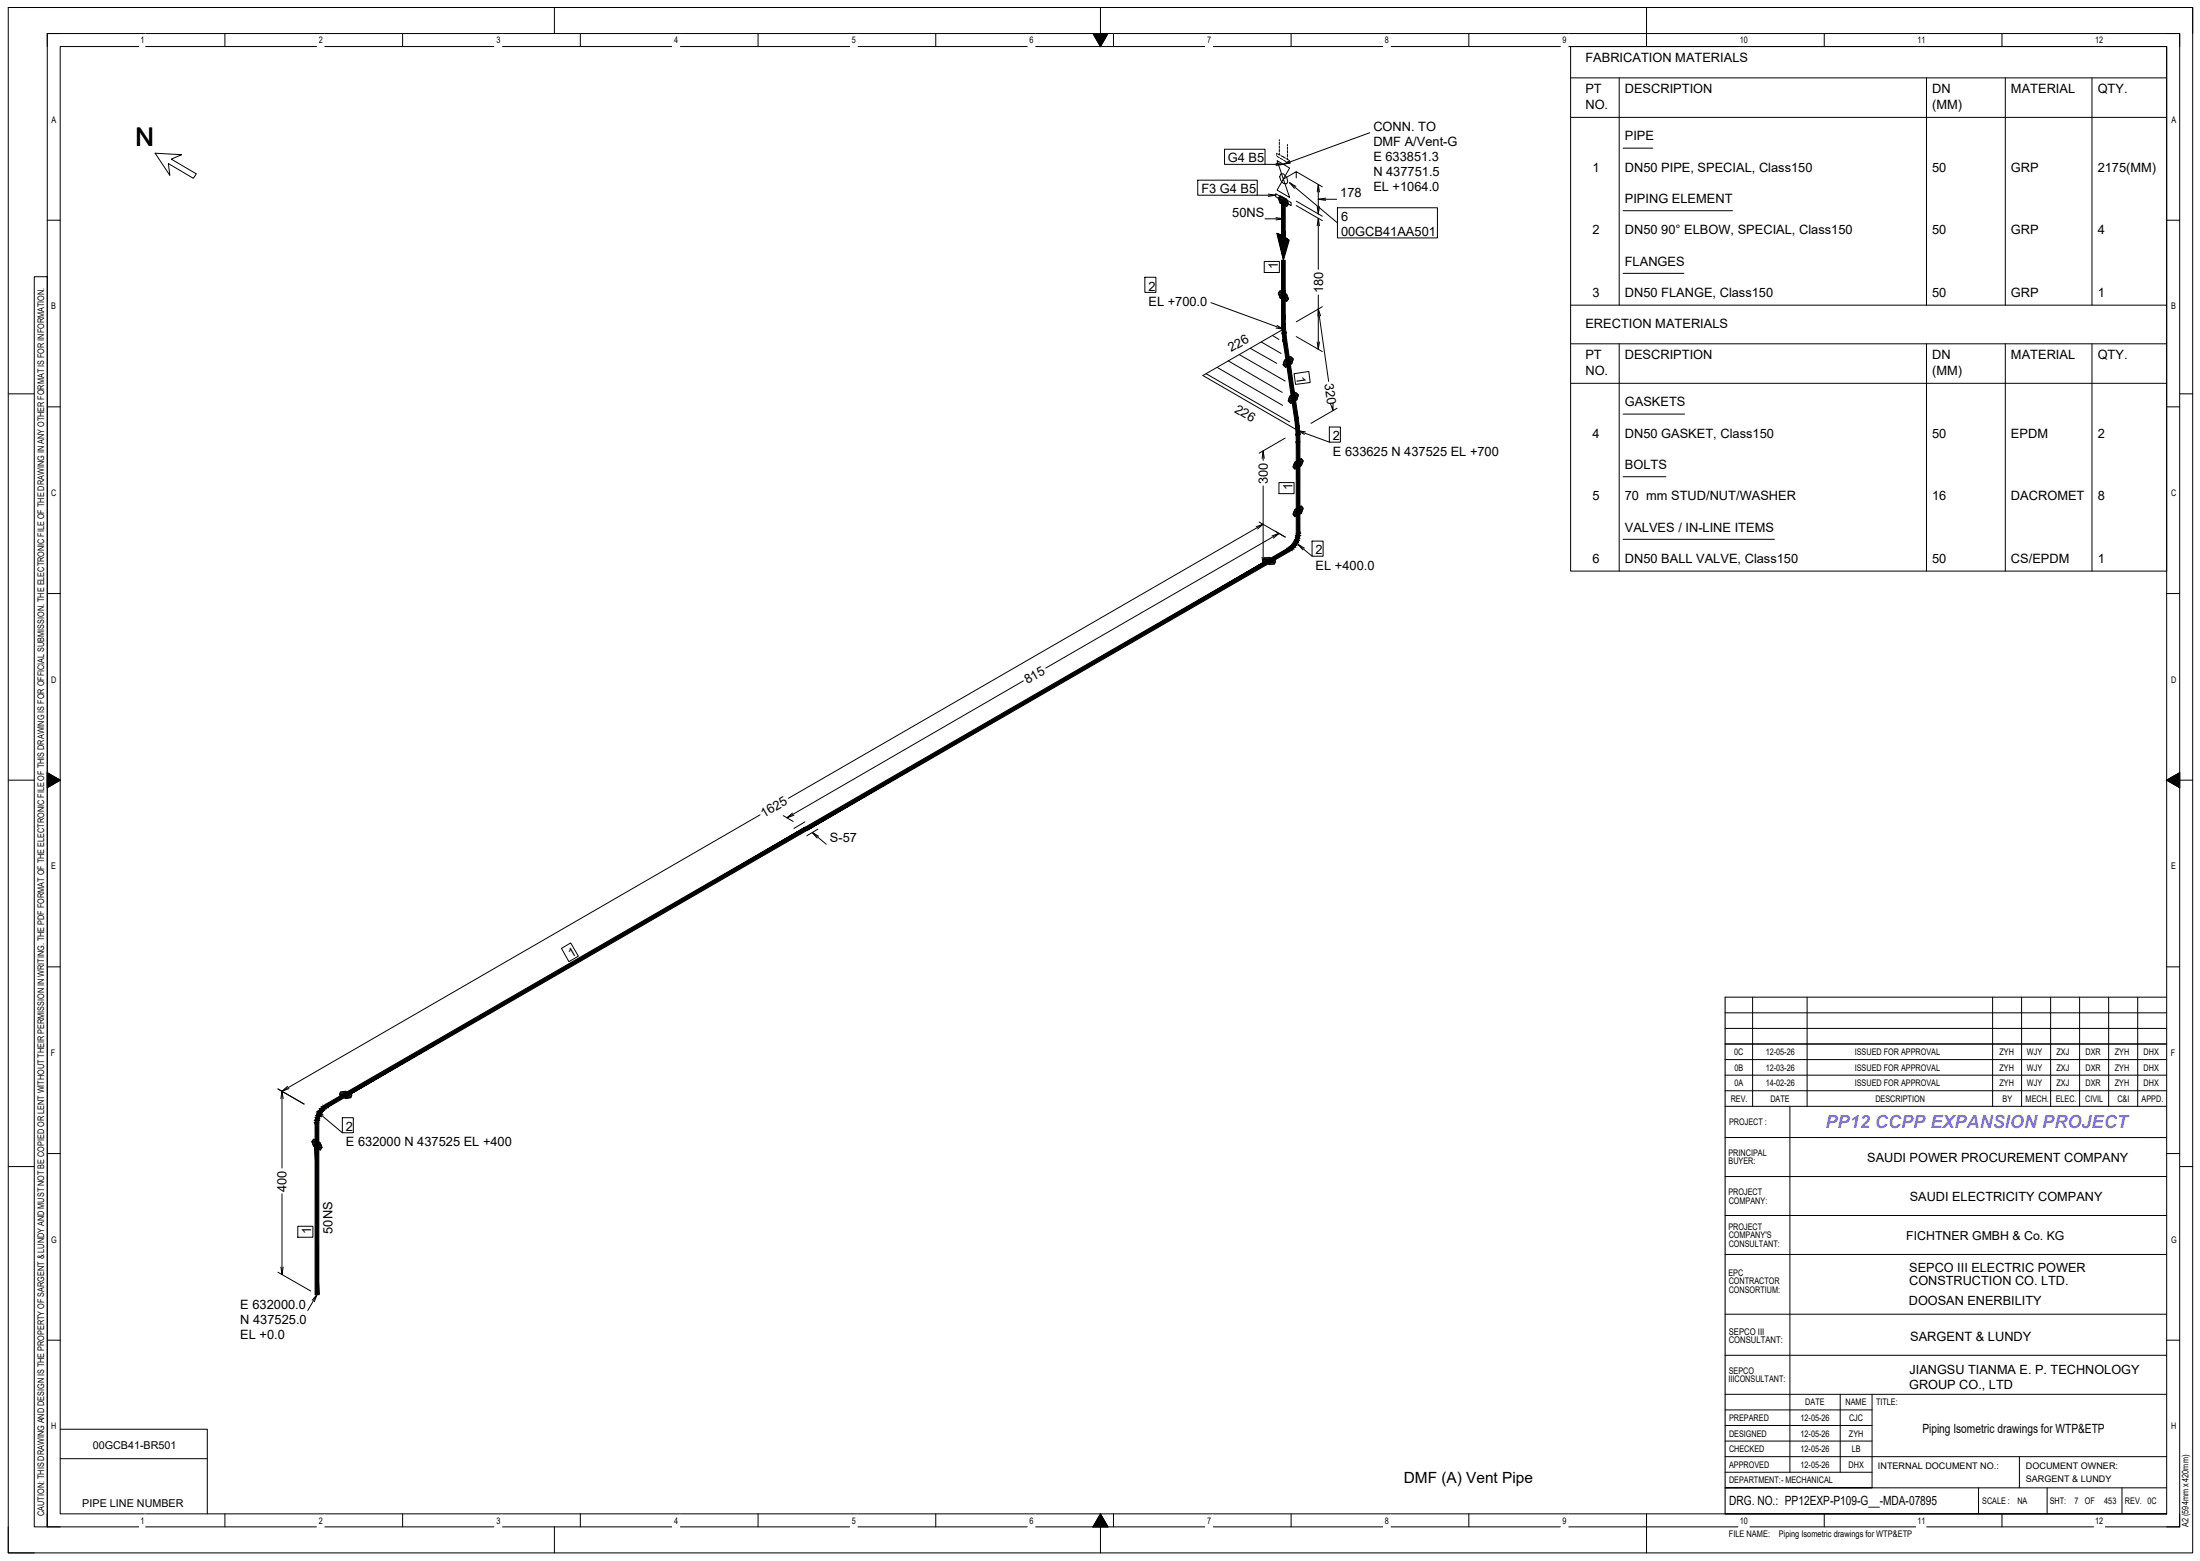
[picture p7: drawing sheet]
<svg xmlns="http://www.w3.org/2000/svg" width="598mm" height="424mm" viewBox="0 0 598 424" stroke-linecap="round" stroke-linejoin="round" font-family="sans-serif">
<!-- layer: G-ANNO-TTLB -->
<g fill="none" stroke="#000" stroke-width=".27">
<path d="M12.8 9.1h579.6v405.7h-579.6zM12.8 9.1v3.5M12.8 9.1h3.6M16.4 12.6h572.5v398.6h-572.5zM61.1 9.1v3.5M109.4 9.1v3.5M150.7 2v7.1M157.7 9.1v3.5M206 9.1v3.5M254.3 9.1v3.5M297.1 9.1h4l-2 3.5zM299.1 2v10.6"/>
<path d="M302.6 9.1v3.5M350.9 9.1v3.5M399.2 9.1v3.5M447.5 2v10.6M495.8 9.1v3.5M544.1 9.1v3.5M588.9 2h7.1v7.1M588.9 9.1h3.5v3.5M12.8 59.8h3.6M588.9 59.8h3.5M9.3 75.2h3.5v339.6h-3.5zM2.2 107h7.1"/>
<path d="M12.8 110.5h3.6M588.9 110.5h3.5M592.4 107h3.6M12.8 161.2h3.6M588.9 161.2h3.5M2.2 211.9h7.1M12.8 209.9l3.6 2-3.6 2.1zM12.8 211.9h3.6M588.9 211.9l3.5-2v4.1zM588.9 211.9h7.1M12.8 262.6h3.6M468.9 279.4h120"/>
<path d="M468.9 275.1h120M468.9 270.9h120M476.4 270.9v29.6M491.2 270.9v29.6M541.6 270.9v29.6M549.5 270.9v29.6M557.4 270.9v29.6M565.2 270.9v29.6M573.1 270.9v29.6M581 270.9v29.6M588.9 262.6h3.5M468.9 292.1h120"/>
<path d="M468.9 296.3h120M468.9 287.8h120M468.9 283.6h120M2.2 316.9h7.1M12.8 313.4h3.6M468.9 300.5h120M468.9 309h120M468.9 319.6h120M486.5 300.5v99.4M588.9 313.4h3.5M592.4 316.9h3.6M468.9 330.2h120"/>
<path d="M468.9 340.8h120M468.9 357h120M12.8 364.1h3.6M468.9 378.8h120M468.9 368.2h120M500.2 378.8v21.1M508.8 378.8v25.4h-39.9h120M588.9 364.1h3.5M468.9 395.7h120M468.9 387.2h39.9M468.9 391.5h39.9M468.9 383h39.9"/>
<path d="M468.9 399.9h39.9M548.9 395.7v8.5M2.2 414.8v7h7.1M12.8 411.2v3.6h3.6M61.1 411.2v3.6M109.4 411.2v3.6M150.7 414.8v7M157.7 411.2v3.6M206 411.2v3.6M254.3 411.2v3.6M299.1 411.2l2 3.6h-4zM299.1 411.2v10.6"/>
<path d="M302.6 411.2v3.6M350.9 411.2v3.6M399.2 411.2v3.6M447.5 411.2v10.6M468.9 411.2h120M495.8 411.2v3.6M537.8 404.2v7M544.1 411.2v3.6M556.4 404.2v7M576.7 404.2v7M592.4 411.2v3.6h-3.5"/>
</g>
<!-- layer: G-ANNO-BRDR -->
<path d="M2.2 2h593.8v419.8h-593.8z" fill="none" stroke="#000" stroke-width=".27"/>
<!-- layer: G-ANNO-TTLB -->
<path d="M468.9 270.9v140.3" fill="none" stroke="#000" stroke-width=".3"/>
<path d="M297.1 9.1h4l-2 3.5zM12.8 209.9l3.6 2-3.6 2.1zM588.9 211.9l3.5-2v4.1zM299.1 411.2l2 3.6h-4z" fill="#000" stroke="#000" stroke-width=".27"/>
<g fill="#fff" stroke="#fff" stroke-width=".27">
<path d="M38 411.7v3.2l1.4-3.2zM39.4 411.7v3.2h-1.4z"/>
<path d="M86.3 411.7v3.2l1.8-3.2zM88.1 411.7v3.2h-1.8z"/>
<path d="M134.6 411.7v3.2l1.8-3.2zM136.4 411.7v3.2h-1.8z"/>
<path d="M182.9 411.7v3.2l1.8-3.2zM184.7 411.7v3.2h-1.8z"/>
<path d="M231.2 411.7v3.2l1.8-3.2zM233 411.7v3.2h-1.8z"/>
<path d="M279.5 411.7v3.2l1.8-3.2zM281.3 411.7v3.2h-1.8z"/>
<path d="M327.8 411.7v3.2l1.8-3.2zM329.6 411.7v3.2h-1.8z"/>
<path d="M376.1 411.7v3.2l1.8-3.2zM377.9 411.7v3.2h-1.8z"/>
<path d="M424.3 411.7v3.2l1.9-3.2zM426.2 411.7v3.2h-1.9z"/>
<path d="M472.7 411.7v3.2l2.7-3.2zM475.4 411.7v3.2h-2.7z"/>
<path d="M521 411.7v3.2l2.5-3.2zM523.5 411.7v3.2h-2.5z"/>
<path d="M569.3 411.7v3.2l2.7-3.2zM572 411.7v3.2h-2.7z"/>
<path d="M589.8 386v3.3l2-3.3zM591.8 386v3.3h-2z"/>
<path d="M589.8 335.3v3.3l2.2-3.3zM592 335.3v3.3h-2.2z"/>
<path d="M589.8 284.6v3.3l1.8-3.3zM591.6 284.6v3.3h-1.8z"/>
<path d="M589.8 233.9v3.2l1.9-3.2zM591.7 233.9v3.2h-1.9z"/>
<path d="M589.8 183.2v3.2l2-3.2zM591.8 183.2v3.2h-2z"/>
<path d="M589.8 132.5v3.2l2.1-3.2zM591.9 132.5v3.2h-2.1z"/>
<path d="M589.8 81.8v3.2l1.9-3.2zM591.7 81.8v3.2h-1.9z"/>
<path d="M589.8 31.1v3.2l2.2-3.2zM592 31.1v3.2h-2.2z"/>
<path d="M38 9.6v3.2l1.4-3.2zM39.4 9.6v3.2h-1.4z"/>
<path d="M86.3 9.6v3.2l1.8-3.2zM88.1 9.6v3.2h-1.8z"/>
<path d="M134.6 9.6v3.2l1.8-3.2zM136.4 9.6v3.2h-1.8z"/>
<path d="M182.9 9.6v3.2l1.8-3.2zM184.7 9.6v3.2h-1.8z"/>
<path d="M231.2 9.6v3.2l1.8-3.2zM233 9.6v3.2h-1.8z"/>
<path d="M279.5 9.6v3.2l1.8-3.2zM281.3 9.6v3.2h-1.8z"/>
<path d="M327.8 9.6v3.2l1.8-3.2zM329.6 9.6v3.2h-1.8z"/>
<path d="M376.1 9.6v3.2l1.8-3.2zM377.9 9.6v3.2h-1.8z"/>
<path d="M424.3 9.6v3.2l1.9-3.2zM426.2 9.6v3.2h-1.9z"/>
<path d="M472.7 9.6v3.2l2.7-3.2zM475.4 9.6v3.2h-2.7z"/>
<path d="M521 9.6v3.2l2.5-3.2zM523.5 9.6v3.2h-2.5z"/>
<path d="M569.3 9.6v3.2l2.7-3.2zM572 9.6v3.2h-2.7z"/>
<path d="M13.6 386v3.3l2-3.3zM15.6 386v3.3h-2z"/>
<path d="M13.6 335.3v3.3l2.2-3.3zM15.8 335.3v3.3h-2.2z"/>
<path d="M13.6 284.6v3.3l1.8-3.3zM15.4 284.6v3.3h-1.8z"/>
<path d="M13.6 233.9v3.2l1.9-3.2zM15.5 233.9v3.2h-1.9z"/>
<path d="M13.6 183.2v3.2l2-3.2zM15.6 183.2v3.2h-2z"/>
<path d="M13.6 132.5v3.2l2.1-3.2zM15.7 132.5v3.2h-2.1z"/>
<path d="M13.6 81.8v3.2l1.9-3.2zM15.5 81.8v3.2h-1.9z"/>
<path d="M13.6 31.1v3.2l2.2-3.2zM15.8 31.1v3.2h-2.2z"/>
</g>
<!-- layer: GT_1 -->
<g fill="none" stroke="#000" stroke-width=".27">
<path d="M426.9 12.6h162v142.5h-162zM347.7 37.9v.4M347.7 38.6v.7M347.7 39.6v.7M349.9 39.3v.3M349.9 39.9v.7M372.3 36.1l-23.5 8.5M426.9 21.2h162M426.9 31.9h162M440.1 21.2v61.7M523.6 21.2v61.7M545 21.2v61.7"/>
<path d="M568.6 21.2v61.7M42.2 41.6l7.2 .4-2.8 1.2 6.8 4-.8 1.2-6.8-4 .4 3.2zM325.5 48.9h16.2v4.1h-16.2zM332.8 40.5h11v4.1h-11zM341.7 53h5M343.8 44.6h5M343.8 59.4h5M344.7 52.7l2 .3-2 .3M346.7 52.6l4.2 2.4v.8l-4.2-2.4zM346.8 44.4l2 .2-2 .3M346.8 59.1l2 .3-2 .3M347.1 41.7l-.1 .6"/>
<path d="M347.1 43.7l3.4 1.9-3.4 6 3.4 2zM347.1 42.5l.6 .3M347.4 41.8l.6 .3M347.4 53.8h1.8M347.5 54h2M347.6 53.6h1.2M347.6 54.2h2.2M347.7 54.4h2.1M347.7 53.4h.8M347.7 40.6v.7M347.7 41.6v.3M347.7 54.6h2.2"/>
<path d="M347.8 54.8h2.2M347.9 55h2.2M347.9 53.1l1.8 1 .5 1.3-.5 .7-1.8-1-.5-1.3zM348 43l.6 .3M348.1 55.2h2M348.1 47.2h.7l.9 .9 .3 1.2-.3 .6a1.81 1.81 0 0 1-1.6-2.7zM348.2 42.3l1.2 .7M348.5 55.4h1.7M348.8 55.6h1.3M348.9 43.5l.6 .3M349.2 55.8h.7M349.7 43.1l.6 .4"/>
<path d="M349.7 44l.6 .3M349.9 40.9v.7M349.9 41.9v.7M349.9 42.9v.4M350.5 43.7l-1.7 .9 2-.4M350.5 43.7v.6M350.5 49.6l13 10.9M352.2 50.6l-1.7-1 1.3 1.5M352.3 48.3v-1.7l-3.5 2M352.3 46.6l7.1 4.1M352.3 54.6l7.1 4.1M352.3 55.8l7.1 4.1"/>
<path d="M358 52.1l.3-2 .3 2M358 56.1l.3 2 .3-2M358.3 50.1v8M358.3 59.3v13.8M358.3 54.1h5M360.3 53.8l-2 .3 2 .3M363.5 56.4h27.2v8.2h-27.2zM441.2 40.2h8M441.2 57.2h29.7M311.2 75.3h3v4.1h-3zM343.6 71h4.1v3h-4.1zM347.4 79.6h1.8"/>
<path d="M347.5 79.8h2M347.6 79.4h1.2M347.7 79.2h.8M347.9 78.9l1.8 1 .5 1.3-.5 .7-1.8-1-.5-1.3zM348.8 64.3l-1.8-1 1.8 7.4 1.6-5.5-3.2-1.8 1.6 6.7 1.4-5-2.7-1.6 1.3 5.9 1.2-4.4-2.3-1.3 1.1 5.1 1-3.9-1.9-1.1 .9 4.4 .8-3.5-1.5-.8 .7 3.7 .6-3-1-.6 .4 3 .3-2.5-.5-.3 .2 2.2 .1-2-.1 6.3M358 61.3l.3-2 .3 2M441.2 74.3h16.5M329.1 82.2l19.7 7.2-21.9 12.6 25.9 15 8.5 3.1M330.8 99.8l17.8 10.3M333.8 98l14.7 8.6M336.8 96.3l12.5 7.2M339.8 94.6l7.2 4.1"/>
<path d="M342.8 92.9l5.4 3.1M345.8 91.1l1.8 1.1M347.1 88.4l1.7 1-2-.3M347.6 80h2.2M347.7 80.2h2.1M347.7 80.4h2.2M347.8 80.6h2.2M347.9 80.8h2.2M348.1 81h2M348.5 81.2h1.7M348.8 99h2M348.8 98.8h2.3"/>
<path d="M348.8 81.4h1.3M348.8 99.2h1.6M348.9 98.6h2.3M348.9 98.4h2.3M349 98.2h2.3M349 99.4h1.1M349.1 98h2.3M349.1 97.8l1.7-1 .7 .7-.4 1.3-1.7 1-.7-.7zM349.1 97.8h2.3M349.2 81.6h.7M349.2 99.6h.6M349.5 97.6h2"/>
<path d="M349.8 97.4h1.6M350.1 97.2h1.1M350.5 97h.5M352.3 91.4l7.1 4.1M358 92.9l.3 2 .3-2M358.3 80.1v14.8M358.3 83.9l2.8 19.7M358.9 85.8l-.6-1.9-.1 2M359.4 83.3l-7.1 4.1M426.9 82.9h162M426.9 93.4h162M440.1 93.4v61.7"/>
<path d="M523.6 93.4v61.7M545 93.4v61.7M568.6 93.4v61.7M327.8 101.5l22.7 13.1M349.3 119l-7.1 4.1M350.2 108.8h2M350.2 108.6h2.3M350.2 109h1.6M350.3 108.4h2.3M350.3 108.2h2.3M350.4 108h2.3M350.4 109.2h1.1"/>
<path d="M350.5 107.8h2.3M350.5 107.6l1.7-1 .7 .7-.4 1.3-1.7 1-.7-.7zM350.5 107.6h2.3M350.6 109.4h.6M350.9 107.4h2M351.2 107.2h1.6M351.5 107h1.1M351.7 101.5l4-.6 .4 3-4 .5zM351.9 106.8h.5M354.8 117.3l-2-.3 1.7 1M361.3 116h3v4.1h-3zM362.1 110.5l.2 1"/>
<path d="M362.3 109.5v2l-.7-1.9M363.4 110.9l-7.1 4.1M426.9 104.1h162M441.2 112.5h16.7M343 124.5l.3-2 .3 2M343.3 122.5v2.6M343.3 132v21.4M347.6 131.1h4.1v3h-4.1zM351.4 126.8h1.8M351.5 139.6h1.9M351.5 126.6h2M351.5 139.8h1.5"/>
<path d="M351.5 139.4h2.2M351.6 127h1.2M351.6 126.4h2.2M351.6 139.2h2.2M351.6 126.2h2.2M351.7 139h2.2M351.7 127.2h.8M351.7 126h2.2M351.8 138.8h2.1M351.8 125.8h2.2M351.9 138.6h2.1M351.9 125.6h2.2"/>
<path d="M351.9 125.5l1.8-1 .5 .7-.5 1.3-1.8 1-.5-.7zM351.9 138.4l1.8-1 .5 .7-.5 1.3-1.8 1-.5-.7zM351.9 138.4h2.2M352.1 125.4h2M352.3 138.2h1.9M352.5 125.2h1.7M352.6 138h1.5M352.8 125h1.3M353 137.8h1M353.2 124.8h.7M353.4 137.6h.5M441.2 129.5h11.6"/>
<path d="M341.4 143.1l1.9-.7-1.5 1.3M342.2 141.8l7.1 4.1-2.7-1.6M343 151.4l.3 2 .3-2M343.3 152.4h3.4M343.3 142.4l-129 74.5M343.4 152.2h3M343.5 152h2.5M343.6 151.8h2.1M343.6 151.6l1.4-.2 1.7 1-.3 .8-1.4 .2-1.7-1zM343.6 151.6h1.8M343.7 152.6h2.9M344 152.8h2.6"/>
<path d="M344.3 153h2.2M344.7 153.2h1.7M345.7 145.6l1.9-.7-1.5 1.3M347.6 144.9l-63.4 36.6M349.3 149.9l-7.1 4.1M351.6 140h1M351.8 140.2h.5M352.8 147.9l3.8 3.2M354.5 148.9l-1.7-1 1.3 1.5M356.6 147h3v4.1h-3zM441.2 146.5h41.1M278.2 185l-64.3 37.2"/>
<path d="M206.6 221.3l-130 75.1v20.9M212.9 221.6l2.7 1.5M215.4 220.9l-1.5 1.3 1.9-.7M218.8 223.3l-3 1.8M220.8 226.2l3.8 3.1M222.3 225.2l-3 1.8M222.5 227.1l-1.7-.9 1.3 1.5M152.6 257.6l2.5-1.5 2.1 3.6-2.6 1.5zM75.5 295.8l7.2 4.1M76.3 298.4l.3-2 .4 2M78.1 295.1l-1.5 1.3 1.9-.7M92.3 297.3h3.2"/>
<path d="M92.4 297.1h2.7M92.4 297.5h3.2M92.4 296.9h2.4M92.5 296.7h1.9M92.5 296.6l1.4-.2 1.8 1-.4 .8-1.4 .2-1.7-1zM92.8 297.7h2.7M93.1 297.9h2.4M93.2 296.5h.9M93.4 298.1h2M93.8 298.3h.8M84.8 310.1h1.7M84.8 310.3h2.1"/>
<path d="M84.9 310.5h2.2M84.9 309.9h1.2M85 310.7h2.2M85 309.7h.8M85 310.9h2.2M85.1 311.1h2.2M85.2 311.3h2.2M85.2 309.4l1.8 1 .5 1.3-.5 .7-1.8-1-.4-1.3zM85.4 311.5h2.1M85.8 311.7h1.7M86.1 301.9l6.9 5.8M86.1 311.9h1.3"/>
<path d="M86.5 312.1h.8M87.8 302.9l-1.7-1 1.3 1.5M93 303.6h3v4.1h-3zM76.6 324.3v21.9M80.9 333.1h4.1v3h-4.1zM75.5 345.6l9 5.1M76.3 344.2l.3 2 .4-2M84.9 353.2l1.2-1.5-.7 1.9M86.1 351.7l-2.4 4.3"/>
</g>
<g fill="#000" stroke="#000" stroke-width=".27">
<path d="M348.3 54.6l1 9.7v-9.7zM348.3 54.6l1 9.7h-1z"/>
<path d="M348.3 70.7l1 9.7v-9.7zM348.3 70.7l1 9.7h-1z"/>
<path d="M348.3 86.4h1l-.9 2zM349.3 86.4l-.9 2h1zM348.4 88.4h1l-.9 2.1zM349.4 88.4l-.9 2.1 1-.1zM348.5 90.5l1-.1-.8 2.1zM349.5 90.4l-.8 2.1 1-.1z"/>
<path d="M348.3 80.4l1 6v-6zM348.3 80.4l1 6h-1z"/>
<path d="M348.7 92.5l1.9 5.7-.9-5.9zM348.7 92.5l1.9 5.7-1 .2z"/>
<path d="M349.6 98.4l2.4 9.6-1.4-9.8zM349.6 98.4l2.4 9.6-1 .2z"/>
<path d="M351 108.2l1.9 5.7-.9-5.9zM351 108.2l1.9 5.7-1 .2z"/>
<path d="M353.3 118v2h-1zM352.3 118v2l1-2zM353.1 116l.2 2h-1zM352.1 116l.2 2 .8-2zM352.9 113.9l.2 2.1h-1zM351.9 114.1l.2 1.9 .8-2.1z"/>
<path d="M352.3 120l1 6v-6zM352.3 120l1 6h-1z"/>
<path d="M352.3 126l1 12.9v-12.9zM352.3 126l1 12.9h-1z"/>
<path d="M352.3 138.9l1 6v-6zM352.3 138.9l1 6h-1z"/>
<path d="M219.3 225.6l126-72.8-.5-.8zM218.8 224.7l126-72.7-125.5 73.6z"/>
<path d="M350 149l1 .5-.5 .3zM350 149l1 .5-.6-.8zM350.4 148.7l1.1 .3-.5 .5zM350.4 148.7l1.1 .3-.7-.7zM350.8 148.3l1.2 .3-.5 .4zM351.2 147.9l-.4 .4 1.2 .3zM351.2 147.9l1.2 .1-.4 .6zM351.6 147.5l-.4 .4 1.2 .1zM351.6 147.5h1.1l-.3 .5zM351.8 147l-.2 .5h1.1zM351.8 147l1.2-.2-.3 .7zM352 146.5l-.2 .5 1.2-.2zM352 146.5l1.2-.3-.2 .6zM352.2 146l-.2 .5 1.2-.3zM352.2 146l1.1-.5-.1 .7zM352.3 145.4l-.1 .6 1.1-.5zM352.3 145.4l1-.5v.6zM352.3 144.9v.5l1-.5z"/>
<path d="M345.3 152.8l5.2-3-.5-.8zM344.8 152l5.2-3-4.7 3.8z"/>
<path d="M94.2 297.8l125.1-72.2-.5-.9zM93.7 297l125.1-72.3-124.6 73.1z"/>
<path d="M87.9 300.3l.6-.3 .5 .8zM87.9 300.3l.6 .8 .5-.3zM87.4 300.8l.5-.5 .6 .8zM87.4 300.8l.7 .7 .4-.4zM87.4 300.8l.7 .7-1.1-.2zM87 301.3l.8 .6 .3-.4zM87 301.3l.8 .6-1.2-.1zM86.6 301.8l.8 .5 .4-.4zM86.6 301.8l.8 .5-1.1 .1zM86.3 302.4l.8 .4 .3-.5zM86.3 302.4l.8 .4-1.1 .2zM86 303l.9 .3 .2-.5zM86 303l.9 .3-1.1 .3zM85.8 303.6l1 .2 .1-.5zM85.8 303.6l1 .2-1.1 .5zM85.7 304.3l1 .1 .1-.6zM85.7 304.3l1 .1-1.1 .5zM85.6 304.9h1.1v-.5z"/>
<path d="M89 300.8l5.2-3-.5-.8zM88.5 300l5.2-3-4.7 3.8z"/>
<path d="M85.6 304.9l1.1 6v-6zM85.6 304.9l1.1 6h-1.1z"/>
<path d="M85.6 310.9l1.1 40.8v-40.8zM85.6 310.9l1.1 40.8h-1.1z"/>
</g>
<!-- layer: 0 -->
<path d="M16.4 388.2h39.9v23M16.4 396.2h39.9" fill="none" stroke="#000" stroke-width=".27"/>
<text font-size="7" x="36.9" y="39.6">N</text>
<text font-size="4.9" fill="#8470ff" x="496.2" y="306.5">PP12 CCPP EXPANSION PROJECT</text>
<text font-size="4.2" x="381.5" y="402.9">DMF (A) Vent Pipe</text>
<g font-size="3.5">
<text x="430.9" y="16.9">FABRICATION MATERIALS</text>
<text x="430.9" y="25.4">PT</text>
<text x="430.9" y="29.5">NO.</text>
<text x="441.6" y="25.4">DESCRIPTION</text>
<text x="525.2" y="25.4">DN</text>
<text x="525.2" y="29.5">(MM)</text>
<text x="546.6" y="25.4">MATERIAL</text>
<text x="570.1" y="25.4">QTY.</text>
<text x="373.3" y="35.5">CONN. TO</text>
<text x="373.3" y="39.7">DMF A/Vent-G</text>
<text x="441.6" y="38.1">PIPE</text>
<text x="333.8" y="44.1">G4 B5</text>
<text x="373.3" y="43.8">E 633851.3</text>
<text x="373.3" y="47.9">N 437751.5</text>
<text x="432.9" y="46.6">1</text>
<text x="441.6" y="46.6">DN50 PIPE, SPECIAL, Class150</text>
<text x="525.2" y="46.6">50</text>
<text x="546.6" y="46.6">GRP</text>
<text x="570.1" y="46.6">2175(MM)</text>
<text x="326.5" y="52.5">F3 G4 B5</text>
<text x="364.3" y="53.6">178</text>
<text x="373.3" y="52">EL +1064.0</text>
<text x="334.9" y="58.9">50NS</text>
<text x="441.6" y="55.1">PIPING ELEMENT</text>
<text x="364.5" y="60">6</text>
<text x="364.5" y="64.1">00GCB41AA501</text>
<text x="432.9" y="63.6">2</text>
<text x="441.6" y="63.6">DN50 90° ELBOW, SPECIAL, Class150</text>
<text x="525.2" y="63.6">50</text>
<text x="546.6" y="63.6">GRP</text>
<text x="570.1" y="63.6">4</text>
<text x="347.3" y="73" transform="rotate(-90 347.3 73)">1</text>
<text x="441.6" y="72.1">FLANGES</text>
<text x="312.1" y="78.9">2</text>
<text x="312.1" y="83.1">EL +700.0</text>
<text x="359.6" y="79.6" transform="rotate(-90 359.6 79.6)">180</text>
<text x="432.9" y="80.6">3</text>
<text x="441.6" y="80.6">DN50 FLANGE, Class150</text>
<text x="525.2" y="80.6">50</text>
<text x="546.6" y="80.6">GRP</text>
<text x="570.1" y="80.6">1</text>
<text x="430.9" y="89.1">ERECTION MATERIALS</text>
<text x="334.7" y="95.7" transform="rotate(-30 334.7 95.7)">226</text>
<text x="430.9" y="97.6">PT</text>
<text x="430.9" y="101.7">NO.</text>
<text x="441.6" y="97.6">DESCRIPTION</text>
<text x="525.2" y="97.6">DN</text>
<text x="525.2" y="101.7">(MM)</text>
<text x="546.6" y="97.6">MATERIAL</text>
<text x="570.1" y="97.6">QTY.</text>
<text x="352.3" y="102.4" transform="rotate(82 352.3 102.4)">1</text>
<text x="360" y="104.2" transform="rotate(82 360 104.2)">320</text>
<text x="335.3" y="111.8" transform="rotate(30 335.3 111.8)">226</text>
<text x="441.6" y="110.4">GASKETS</text>
<text x="362.3" y="119.6">2</text>
<text x="432.9" y="118.9">4</text>
<text x="441.6" y="118.9">DN50 GASKET, Class150</text>
<text x="525.2" y="118.9">50</text>
<text x="546.6" y="118.9">EPDM</text>
<text x="570.1" y="118.9">2</text>
<text x="362.3" y="123.8">E 633625 N 437525 EL +700</text>
<text x="344.6" y="131.6" transform="rotate(-90 344.6 131.6)">300</text>
<text x="441.6" y="127.4">BOLTS</text>
<text x="351.3" y="133.1" transform="rotate(-90 351.3 133.1)">1</text>
<text x="432.9" y="135.9">5</text>
<text x="441.6" y="135.9">70 mm STUD/NUT/WASHER</text>
<text x="525.2" y="135.9">16</text>
<text x="546.6" y="135.9">DACROMET</text>
<text x="570.1" y="135.9">8</text>
<text x="441.6" y="144.4">VALVES / IN-LINE ITEMS</text>
<text x="357.6" y="150.6">2</text>
<text x="357.6" y="154.8">EL +400.0</text>
<text x="432.9" y="152.9">6</text>
<text x="441.6" y="152.9">DN50 BALL VALVE, Class150</text>
<text x="525.2" y="152.9">50</text>
<text x="546.6" y="152.9">CS/EPDM</text>
<text x="570.1" y="152.9">1</text>
<text x="279.2" y="185.9" transform="rotate(-30 279.2 185.9)">815</text>
<text x="207.6" y="222.2" transform="rotate(-30 207.6 222.2)">1625</text>
<text x="225.6" y="228.8">S-57</text>
<text x="155.2" y="260.3" transform="rotate(-30 155.2 260.3)">1</text>
<text x="94" y="307.2">2</text>
<text x="94" y="311.4">E 632000 N 437525 EL +400</text>
<text x="507.5" y="315.6">SAUDI POWER PROCUREMENT COMPANY</text>
<text x="77.9" y="323.8" transform="rotate(-90 77.9 323.8)">400</text>
<text x="519.1" y="326.2">SAUDI ELECTRICITY COMPANY</text>
<text x="84.6" y="335.1" transform="rotate(-90 84.6 335.1)">1</text>
<text x="90.4" y="335.1" transform="rotate(-90 90.4 335.1)">50NS</text>
<text x="518.9" y="345.4">SEPCO III ELECTRIC POWER</text>
<text x="518.9" y="348.9">CONSTRUCTION CO. LTD.</text>
<text x="65.3" y="355.5">E 632000.0</text>
<text x="65.3" y="359.6">N 437525.0</text>
<text x="518.8" y="354.5">DOOSAN ENERBILITY</text>
<text x="65.3" y="363.7">EL +0.0</text>
<text x="519.2" y="364.4">SARGENT &amp; LUNDY</text>
<text x="518.9" y="377.4">GROUP CO., LTD</text>
<text x="519" y="373.2">JIANGSU TIANMA E. P. TECHNOLOGY</text>
<text x="522.5" y="389.4">Piping Isometric drawings for WTP&amp;ETP</text>
<text x="470" y="408.9">DRG. NO.: PP12EXP-P109-G__-MDA-07895</text>
</g>
<text font-size="3.4" x="518.1" y="336.8">FICHTNER GMBH &amp; Co. KG</text>
<g font-size="2.9">
<text x="25.2" y="393.6">00GCB41-BR501</text>
<text x="22.4" y="409.3">PIPE LINE NUMBER</text>
</g>
<g font-size="2.5">
<text x="38.2" y="11.8">1</text>
<text x="86.7" y="11.8">2</text>
<text x="134.9" y="11.8">3</text>
<text x="183.3" y="11.8">4</text>
<text x="231.5" y="11.8">5</text>
<text x="279.8" y="11.8">6</text>
<text x="328.1" y="11.8">7</text>
<text x="376.4" y="11.8">8</text>
<text x="424.7" y="11.8">9</text>
<text x="472.9" y="11.8">10</text>
<text x="521.2" y="11.8">11</text>
<text x="569.5" y="11.8">12</text>
<text x="14" y="33.3">A</text>
<text x="590.2" y="33.3">A</text>
<text x="13.9" y="84">B</text>
<text x="590.1" y="84">B</text>
<text x="13.9" y="134.7">C</text>
<text x="590.1" y="134.7">C</text>
<text x="13.9" y="185.4">D</text>
<text x="590.1" y="185.4">D</text>
<text x="13.9" y="236.1">E</text>
<text x="590.1" y="236.1">E</text>
<text x="13.8" y="286.8">F</text>
<text x="471.4" y="286.6">0C</text>
<text x="479.9" y="286.6">12-05-26</text>
<text x="504.1" y="286.6">ISSUED FOR APPROVAL</text>
<text x="543.5" y="286.6">ZYH</text>
<text x="550.9" y="286.6">WJY</text>
<text x="559" y="286.6">ZXJ</text>
<text x="566.9" y="286.6">DXR</text>
<text x="574.8" y="286.6">ZYH</text>
<text x="582.6" y="286.6">DHX</text>
<text x="590.1" y="286.8">F</text>
<text x="471.4" y="290.8">0B</text>
<text x="479.9" y="290.8">12-03-26</text>
<text x="504.1" y="290.8">ISSUED FOR APPROVAL</text>
<text x="543.5" y="290.8">ZYH</text>
<text x="550.9" y="290.8">WJY</text>
<text x="559" y="290.8">ZXJ</text>
<text x="566.9" y="290.8">DXR</text>
<text x="574.8" y="290.8">ZYH</text>
<text x="582.6" y="290.8">DHX</text>
<text x="470.4" y="299.4">REV.</text>
<text x="471.4" y="295.1">0A</text>
<text x="479.9" y="295.1">14-02-26</text>
<text x="481.2" y="299.4">DATE</text>
<text x="504.1" y="295.1">ISSUED FOR APPROVAL</text>
<text x="509.7" y="299.4">DESCRIPTION</text>
<text x="543.5" y="295.1">ZYH</text>
<text x="544.3" y="299.4">BY</text>
<text x="550.6" y="299.4">MECH.</text>
<text x="550.9" y="295.1">WJY</text>
<text x="558.7" y="299.4">ELEC.</text>
<text x="559" y="295.1">ZXJ</text>
<text x="566.7" y="299.4">CIVIL</text>
<text x="566.9" y="295.1">DXR</text>
<text x="574.8" y="295.1">ZYH</text>
<text x="575.5" y="299.4">C&amp;I</text>
<text x="582.1" y="299.4">APPD.</text>
<text x="582.6" y="295.1">DHX</text>
<text x="469.9" y="305.7">PROJECT :</text>
<text x="469.8" y="314">PRINCIPAL</text>
<text x="469.8" y="316.3">BUYER:</text>
<text x="469.8" y="324.6">PROJECT</text>
<text x="469.9" y="326.9">COMPANY:</text>
<text x="469.8" y="334.1">PROJECT</text>
<text x="13.9" y="337.5">G</text>
<text x="469.9" y="336.4">COMPANY'S</text>
<text x="469.9" y="338.7">CONSULTANT:</text>
<text x="590.1" y="337.5">G</text>
<text x="469.8" y="346.6">EPC</text>
<text x="469.9" y="348.9">CONTRACTOR</text>
<text x="469.9" y="351.2">CONSORTIUM:</text>
<text x="469.9" y="364.9">CONSULTANT:</text>
<text x="469.9" y="362.5">SEPCO III</text>
<text x="469.8" y="375.5">IIICONSULTANT:</text>
<text x="469.9" y="373.2">SEPCO</text>
<text x="490.7" y="381.7">DATE</text>
<text x="501.6" y="381.7">NAME</text>
<text x="509.9" y="381.7">TITLE:</text>
<text x="13.9" y="388.2">H</text>
<text x="469.9" y="386">PREPARED</text>
<text x="489.4" y="386">12-05-26</text>
<text x="502.6" y="386">CJC</text>
<text x="590.1" y="388.2">H</text>
<text x="469.9" y="390.2">DESIGNED</text>
<text x="469.9" y="394.5">CHECKED</text>
<text x="489.4" y="390.2">12-05-26</text>
<text x="489.4" y="394.5">12-05-26</text>
<text x="502.5" y="390.2">ZYH</text>
<text x="503.3" y="394.5">LB</text>
<text x="469.9" y="398.7">APPROVED</text>
<text x="489.4" y="398.7">12-05-26</text>
<text x="502.4" y="398.7">DHX</text>
<text x="510.4" y="399.2">INTERNAL DOCUMENT NO.:</text>
<text x="550.6" y="399.2">DOCUMENT OWNER:</text>
<text x="469.9" y="402.9">DEPARTMENT:- MECHANICAL</text>
<text x="550.6" y="402.6">SARGENT &amp; LUNDY</text>
<text x="12" y="411.8" transform="rotate(-90 12 411.8)">CAUTION: THIS DRAWING AND DESIGN IS THE PROPERTY OF SARGENT &amp; LUNDY AND MUST NOT BE COPIED OR LENT WITHOUT THEIR PERMISSION IN WRITING. THE PDF FORMAT OF THE ELECTRONIC FILE OF THIS DRAWING IS FOR OFFICIAL SUBMISSION. THE ELECTRONIC FILE OF THE DRAWING IN ANY OTHER FORMAT IS FOR INFORMATION.</text>
<text x="38.2" y="413.9">1</text>
<text x="86.7" y="413.9">2</text>
<text x="134.9" y="413.9">3</text>
<text x="183.3" y="413.9">4</text>
<text x="231.5" y="413.9">5</text>
<text x="279.8" y="413.9">6</text>
<text x="328.1" y="413.9">7</text>
<text x="376.4" y="413.9">8</text>
<text x="424.7" y="413.9">9</text>
<text x="472.9" y="413.9">10</text>
<text x="521.2" y="413.9">11</text>
<text x="538.8" y="408.5">SCALE :</text>
<text x="548.3" y="408.6">NA</text>
<text x="557.1" y="408.6">SHT:</text>
<text x="563.9" y="408.6">7 OF</text>
<text x="569.5" y="413.9">12</text>
<text x="571.9" y="408.6">453</text>
<text x="577.6" y="408.6">REV. 0C</text>
<text x="469.9" y="417.4">FILE NAME:</text>
<text x="483.5" y="417.4">Piping Isometric drawings for WTP&amp;ETP</text>
<text x="594.9" y="414.8" transform="rotate(-90 594.9 414.8)">A2 (594mm x 420mm)</text>
</g>
</svg>
